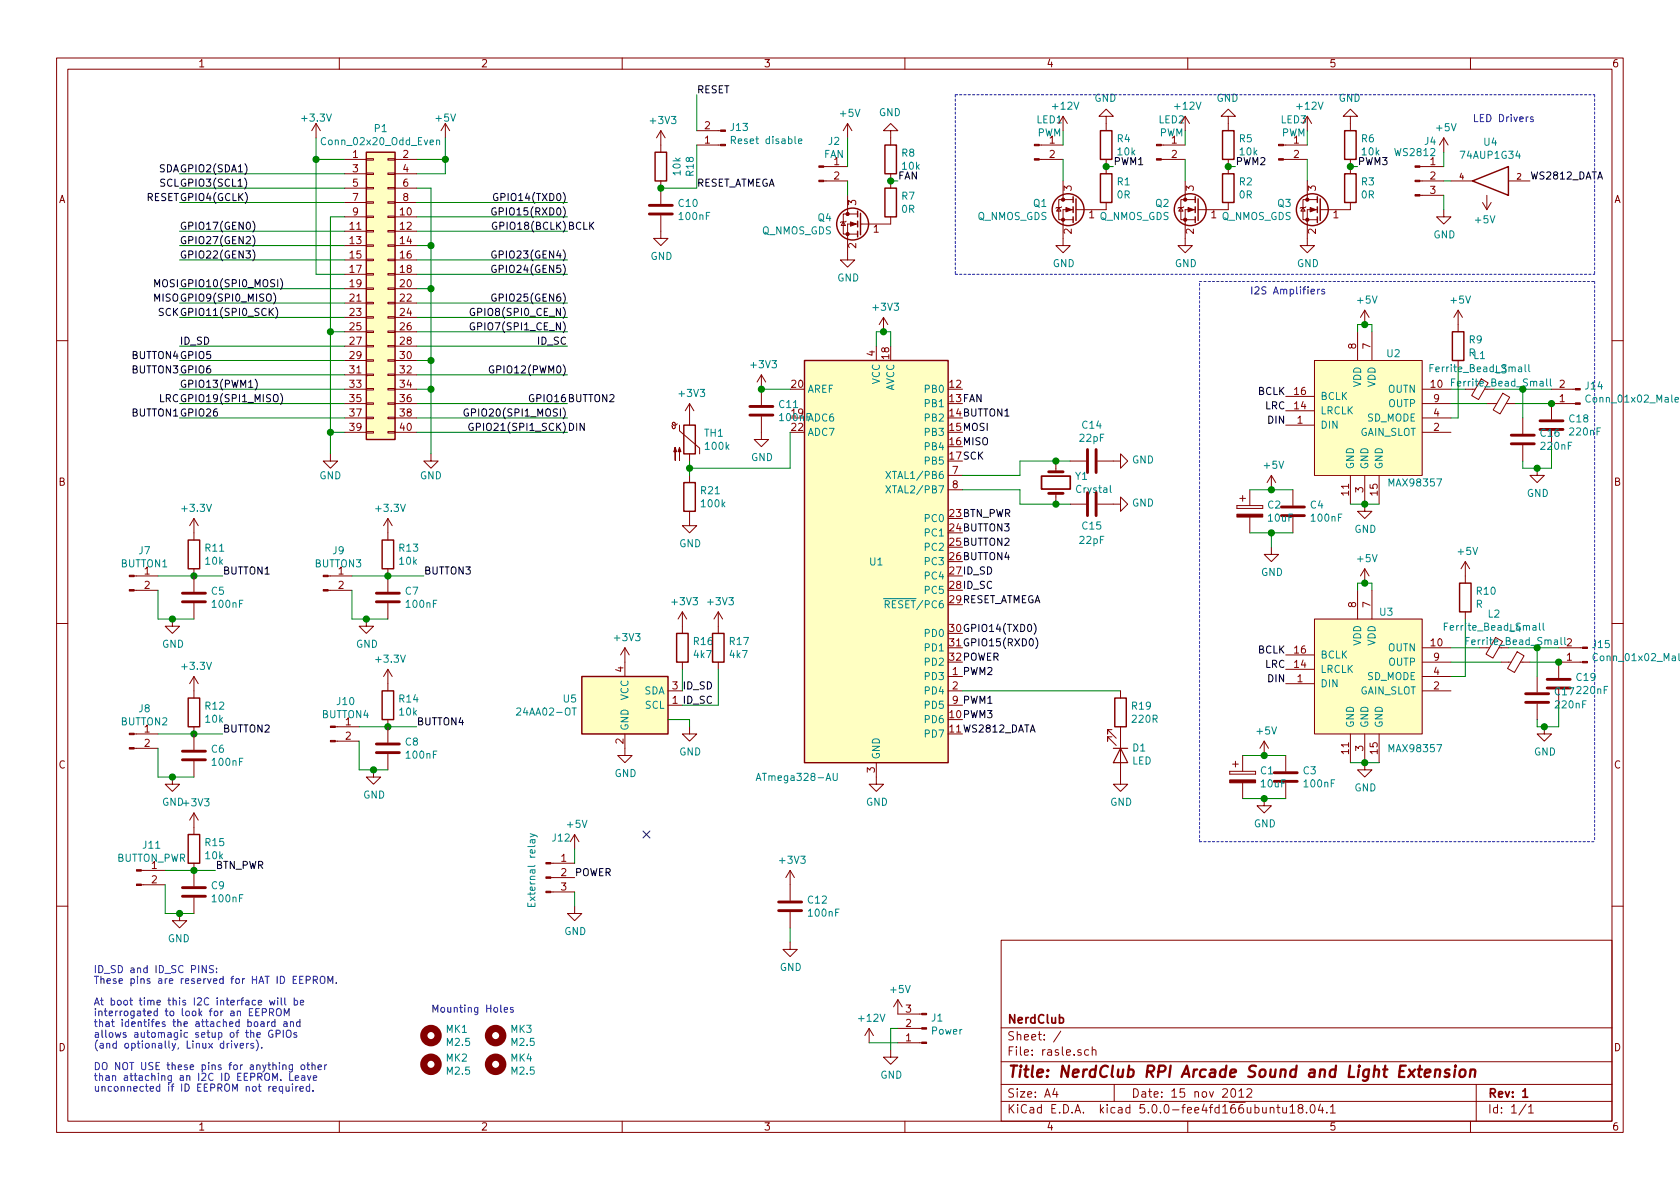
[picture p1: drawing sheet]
<svg xmlns="http://www.w3.org/2000/svg" width="297mm" height="210mm" viewBox="0 0 297 210" stroke-linecap="round" stroke-linejoin="round" font-family="sans-serif">
<g fill="none" stroke="#840000" stroke-width=".18">
<path d="M10 10.3h277v189.9h-277zM12 12.2h273v186.1h-273zM60 10.3v1.9M110 10.3v1.9M160 10.3v1.9M210 10.3v1.9M260 10.3v1.9M55.9 21.8l-.8 1.3M55.9 21.8v2.6M55.9 21.8l.7 1.3M61 28.2h3.8M61 38.3h3.8"/>
<path d="M61 30.7h3.8M61 33.3h3.8M61 35.8h3.8M64.8 38.2h1.2v.3h-1.2zM64.8 35.7h1.2v.2h-1.2zM64.8 33.1h1.2v.3h-1.2zM64.8 30.6h1.2v.3h-1.2zM64.8 28.1h1.2v.2h-1.2zM68.6 38.2h1.2v.3h-1.2zM68.6 35.7h1.2v.2h-1.2zM68.6 33.1h1.2v.3h-1.2zM68.6 30.6h1.2v.3h-1.2z"/>
<path d="M68.6 28.1h1.2v.2h-1.2zM69.8 28.2h3.9M69.8 38.3h3.9M69.8 30.7h3.9M69.8 33.3h3.9M69.8 35.8h3.9M78.7 21.8l-.7 1.3M78.7 21.8v2.6M78.7 21.8l.8 1.3M116.8 38.1v4.1h1.3l-1.3 1.2-1.2-1.2h1.2M116.8 23.1v3.8M116.8 32v4.1"/>
<path d="M116.8 23.1l-.7 1.3M116.8 23.1l.8 1.3M123.2 25.6h4.2M123.2 23.1h4.2M145.6 32h4.3M145.6 29.5h4.3M149.1 39.2l.4 .7h-.8zM149.6 39.1l-.1 .1h-.8l-.1 .2M149.9 37.8h-.8v3.6h2.5M149.9 37.8h1.7M149.9 21.8v2.6M149.9 34.5v3.3"/>
<path d="M149.9 21.8l-.8 1.3M149.9 21.8l.7 1.3M151.6 39.6h-1.7v6.4h1.2l-1.2 1.2-1.3-1.2h1.3M152.1 39.6h.2M157.5 23.1h1.2l-1.2-1.3-1.3 1.3h1.3v2.5M157.5 38.3v1.3h-5.1M157.5 30.7v2.6M183.7 28.2h4.3M183.7 25.6h4.3M187.2 36.7l.4 .6h-.8zM187.7 36.6l-.1 .1h-.8l-.1 .1M188 35.3h-.8v3.6h2.5"/>
<path d="M188 35.3h1.7M188 32v3.3M188.7 21.8l-.7-1.2v2.5M189.7 37.1h-1.7v6.3h1.2l-1.2 1.3-1.3-1.3h1.3M190.2 37.1h.2M195.6 20.6h1.2l-1.2-1.3-1.3 1.3h1.3v2.5M195.6 35.8v1.3h-5.1M195.6 28.2v2.5M205.3 28.2h4.2M205.3 25.6h4.2M208.8 36.7l.4 .6h-.8zM209.3 36.6l-.1 .1h-.8l-.1 .1"/>
<path d="M209.5 35.3h-.7v3.6h2.5M209.5 35.3h1.8M209.5 32v3.3M210.3 21.8l-.8-1.2v2.5M211.3 37.1h-1.8v6.3h1.3l-1.3 1.3-1.2-1.3h1.2M211.8 37.1h.2M217.2 20.6h1.2l-1.2-1.3-1.3 1.3h1.3v2.5M217.2 35.8v1.3h-5.1M217.2 28.2v2.5M226.9 28.2h4.2M226.9 25.6h4.2M230.4 36.7l.4 .6h-.8z"/>
<path d="M230.9 36.6l-.1 .1h-.8l-.1 .1M231.1 35.3h-.7v3.6h2.5M231.1 35.3h1.8M231.1 32v3.3M231.9 21.8l-.8-1.2v2.5M232.9 37.1h-1.8v6.3h1.3l-1.3 1.3-1.2-1.3h1.2M233.4 37.1h.2M238.8 20.6h1.2l-1.2-1.3-1.3 1.3h1.3v2.5M238.8 35.8v1.3h-5.1M238.8 28.2v2.5M251.1 32h4.2M251.1 29.5h4.2"/>
<path d="M251.1 34.5h4.2M255.3 37.1v1.2h1.2l-1.2 1.3-1.3-1.3h1.3M255.3 24.4l-.8 1.2M255.3 24.4v2.5M255.3 24.4l.7 1.2M256.5 32h3.8M262.1 35.8l.8 1.3M262.9 34.5v2.6M263.7 35.8l-.8 1.3M266.7 32h3.8M61 40.9h3.8M61 43.4h3.8"/>
<path d="M61 46h3.8M61 48.5h3.8M61 51h3.8M61 53.6h3.8M61 56.1h3.8M61 58.7h3.8M64.8 58.5h1.2v.3h-1.2zM64.8 56h1.2v.3h-1.2zM64.8 53.5h1.2v.2h-1.2zM64.8 50.9h1.2v.3h-1.2zM64.8 48.4h1.2v.2h-1.2zM64.8 45.8h1.2v.3h-1.2z"/>
<path d="M64.8 43.3h1.2v.3h-1.2zM64.8 40.8h1.2v.2h-1.2zM68.6 58.5h1.2v.3h-1.2zM68.6 56h1.2v.3h-1.2zM68.6 53.5h1.2v.2h-1.2zM68.6 50.9h1.2v.3h-1.2zM68.6 48.4h1.2v.2h-1.2zM68.6 45.8h1.2v.3h-1.2zM68.6 43.3h1.2v.3h-1.2zM68.6 40.8h1.2v.2h-1.2zM69.8 40.9h3.9M69.8 43.4h3.9"/>
<path d="M69.8 46h3.9M69.8 48.5h3.9M69.8 51h3.9M69.8 53.6h3.9M69.8 56.1h3.9M69.8 58.7h3.9M156.2 56.1l-.8 1.3M156.2 56.1v2.6M156.2 56.1l.8 1.3M240 58.7v5M241.3 54.9v2.5M241.3 54.9l-.8 1.2"/>
<path d="M241.3 54.9l.8 1.2M242.6 58.7v5M257.8 54.9v3.8M257.8 54.9l-.8 1.2M257.8 54.9l.8 1.2M10 60.2h2M61 61.2h3.8M61 63.7h3.8M61 66.3h3.8M61 68.8h3.8M61 71.4h3.8M61 73.9h3.8"/>
<path d="M61 76.4h3.8M64.8 76.3h1.2v.3h-1.2zM64.8 73.8h1.2v.2h-1.2zM64.8 71.2h1.2v.3h-1.2zM64.8 68.7h1.2v.3h-1.2zM64.8 66.2h1.2v.2h-1.2zM64.8 63.6h1.2v.3h-1.2zM64.8 61.1h1.2v.2h-1.2zM68.6 76.3h1.2v.3h-1.2zM68.6 73.8h1.2v.2h-1.2zM68.6 71.2h1.2v.3h-1.2zM68.6 68.7h1.2v.3h-1.2z"/>
<path d="M68.6 66.2h1.2v.2h-1.2zM68.6 63.6h1.2v.3h-1.2zM68.6 61.1h1.2v.2h-1.2zM69.8 61.2h3.9M69.8 63.7h3.9M69.8 66.3h3.9M69.8 68.8h3.9M69.8 71.4h3.9M69.8 73.9h3.9M69.8 76.4h3.9M119.7 74.9l-.2 .3h-.3l-.3-.1v-.3l.3-.1 .2 .1v.8l-.2 .2-.3-.1v-.3l-.2-.1M120.1 75.2v1l3.6 3v1.1"/>
<path d="M121.9 71.4v3.8M121.9 71.4l-.7 1.2M121.9 71.4l.8 1.2M134.6 73.7v4h1.3l-1.3 1.3-1.3-1.3h1.3M134.6 66.3v5.3M134.6 66.3l-.7 1.3M134.6 66.3l.8 1.3M154.9 61.2v2.5M227.3 75.2h5.1M227.3 72.6h5.1M227.3 70.1h5.1M232.4 63.7h19.1v20.4h-19.1z"/>
<path d="M251.5 68.8h5M251.5 71.4h5M251.5 73.9h5M251.5 76.4h5M257.8 63.7v1.3M261.9 67l1.2 .7-1.7 3-1.2-.8zM262.9 71.4h1.7M265.7 69.5l1.2 .8-1.7 2.9-1.2-.7zM266.3 71.4h1.7M269.2 73.9v2.8M269.2 78.7v2.8M274.3 68.8h4.2"/>
<path d="M274.3 76.2v2.8M278.5 71.4h-4.2v2.8M285 60.2h2M34.3 91.7v3.8M34.3 91.7l-.8 1.3M34.3 91.7l.8 1.3M58.4 80.3v1.2h1.3l-1.3 1.3-1.3-1.3h1.3M68.6 91.7v3.8M68.6 91.7l-.8 1.3M68.6 91.7l.7 1.3M76.2 80.3v1.2h1.3l-1.3 1.3-1.3-1.3h1.3M121.9 90.4v2.6h1.3l-1.3 1.2-1.3-1.2h1.3"/>
<path d="M121.9 80.3v1.2M121.9 84.1v1.2M167.6 84.1h2.6M167.6 86.6h2.6M186.7 81.5v1.9M186.7 87.2v1.9M189.2 81.5h2.8M189.2 89.1h2.8M194.1 81.5h4v-1.2l1.3 1.2-1.3 1.3v-1.3M194.1 89.1h4v-1.2l1.3 1.2-1.3 1.3v-1.3M218.7 89.4v.5zM218.7 89.9h4.6z"/>
<path d="M218.7 89.4h4.6zM219.2 88.1h1M219.7 87.6v1M221 86.6v2.8M221 91.4v2.8M223.3 89.4v.5zM224.8 96.8v1.2h1.3l-1.3 1.3-1.3-1.3h1.3M224.8 84.1l-.8 1.2M224.8 84.1v2.5M224.8 84.1l.8 1.2M228.6 86.6v2.8M228.6 91.4v2.8"/>
<path d="M238.8 84.1v5M241.3 84.1v6.3h1.3l-1.3 1.3-1.3-1.3h1.3M243.8 84.1v5M259.1 99.3v3.8M259.1 99.3l-.8 1.3M259.1 99.3l.7 1.3M271.8 82.8v1.3h1.2l-1.2 1.2-1.3-1.2h1.3M10 110.3h2M23.7 104.4h4.2M23.7 101.8h4.2M30.5 109.5v1.2h1.2l-1.2 1.3-1.3-1.3h1.3M34.3 100.6v4"/>
<path d="M34.3 106.7v2.8M34.3 119.6v3.8M34.3 119.6l-.8 1.3M34.3 119.6l.8 1.3M58 104.4h4.2M58 101.8h4.2M64.8 109.5v1.2h1.2l-1.2 1.3-1.3-1.3h1.3M68.6 100.6v4M68.6 106.7v2.8M68.6 118.4v3.8M68.6 118.4l-.8 1.2M68.6 118.4l.7 1.2"/>
<path d="M110.5 114.5l-.8 1.3M110.5 114.5v5.1M110.5 114.5l.8 1.3M120.6 108.2v3.8M120.6 117.1v1.3M120.6 108.2l-.7 1.3M120.6 108.2l.8 1.3M127 108.2v3.8M127 117.1v1.3M127 108.2l-.8 1.3M127 108.2l.8 1.3M167.6 119.6h2.6"/>
<path d="M227.3 118.4h5.1M227.3 115.8h5.1M232.4 109.5h19.1v20.3h-19.1zM240 104.4v5.1M241.3 100.6v2.5M241.3 100.6l-.8 1.2M241.3 100.6l.8 1.2M242.6 104.4v5.1M251.5 119.6h5M251.5 114.5h5M251.5 117.1h5M259.1 108.2v1.3"/>
<path d="M264.4 112.7l1.3 .7-1.7 3-1.3-.7zM265.4 117.1h1.8M268.2 115.3l1.3 .7-1.7 2.9-1.3-.7zM268.9 117.1h1.6M271.8 119.6v2.8M275.6 114.5h4.2M279.8 117.1h-4.2v2.8M285 110.3h2M23.7 132.3h4.2M23.7 129.8h4.2M30.5 137.4v1.3h1.2l-1.2 1.2-1.3-1.2h1.3M34.3 128.5v4.1"/>
<path d="M34.3 134.6v2.8M59.3 131.1h4.2M59.3 128.5h4.2M66 136.1v1.3h1.3l-1.3 1.3-1.2-1.3h1.2M68.6 127.2v4.1M68.6 133.3v2.8M110.5 129.8v3.8h1.3l-1.3 1.3-1.3-1.3h1.3M118.1 122.2h2.5M118.1 124.7h2.5M121.9 128.5v1.3h1.3l-1.3 1.3-1.3-1.3h1.3M154.9 134.9v3.8h1.3l-1.3 1.2-1.2-1.2h1.2M167.6 122.2h2.6"/>
<path d="M167.6 124.7h2.6M196.6 129h-.8v.8v-.8l1.6 1.6M196.6 130.3h-.8v.8v-.8l1.6 1.5M198.1 128.5v10.2h1.3l-1.3 1.2-1.3-1.2h1.3M198.1 122.2v1.2M217.4 136.4v.5zM217.4 136.9h4.6zM217.4 136.4h4.6zM217.9 135.1h1M218.4 134.6v1M219.7 133.6v2.8M219.7 138.4v2.8"/>
<path d="M222 136.4v.5zM223.5 131.1l-.7 1.2M223.5 131.1v2.5M223.5 131.1l.8 1.2M227.3 133.6v2.8M227.3 138.4v2.8M227.3 120.9h5.1M238.8 129.8v5.1M241.3 129.8v6.3h1.3l-1.3 1.3-1.3-1.3h1.3M243.8 129.8v5.1M251.5 122.2h5M271.8 124.5v2.7"/>
<path d="M273 128.5v1.3h1.3l-1.3 1.3-1.2-1.3h1.2M275.6 121.9v2.8M25 156.5h4.2M25 153.9h4.2M34.3 143.8v3.8M34.3 152.6v4.1M34.3 158.7v2.8M34.3 143.8l-.8 1.2M34.3 143.8l.8 1.2M97.4 157.7h4.2M97.4 155.2h4.2M97.4 152.6h4.2"/>
<path d="M101.6 147.6l-.8 1.2M101.6 147.6v2.5M101.6 147.6l.8 1.2M139.7 153.9v5.4M139.7 153.9l-.8 1.3M139.7 153.9l.8 1.3M223.5 141.2v1.3h1.3l-1.3 1.3-1.3-1.3h1.3M10 160.2h2M31.7 161.5v1.3h-1.2l1.2 1.3 1.3-1.3h-1.3M101.6 160.3v1.2h1.3l-1.3 1.3-1.3-1.3h1.3M139.7 166.6v1.3h1.3l-1.3 1.3-1.3-1.3h1.3M139.7 161.3v2.8"/>
<path d="M158.7 176.8v2.5h4.3M158.7 176.8l-.7 1.2M158.7 176.8l.8 1.2M177 166.3h108v32h-108zM285 160.2h2M60 198.3v1.9M110 198.3v1.9M153.7 181.9l-.8 1.2M153.7 181.9v2.5M153.7 181.9l.7 1.2M157.5 185.7v1.2h1.2l-1.2 1.3-1.3-1.3h1.3M158.7 181.9h4.3"/>
<path d="M158.7 184.4h4.3M160 198.3v1.9M177 194.8h108M177 191.8h108M177 187.8h108M177 181.8h108M186.5 192.5l-.4 1h1M186.8 193v1M187.6 182.3l-1.3 2M192.5 185.7l-.5-.1-.2 .3v.6l.2 .1 .5-.1M193.1 185.7h.1a.37 .37 0 0 1 .6 .1v.8M193.1 185.1v1.5"/>
<path d="M197 191.8v3M210 198.3v1.9M217.8 192.7l.3-.2a.94 .94 0 0 1 0 1.5l-.4-.3-.1-.6zM219 193l.5-.5v1.5M219 194h.9M220.5 192.7l.2-.2h.4l.2 .5-.9 1h.9M224.6 196l.1-.1a.37 .37 0 0 1 .5 .1v.8M225.7 195.8h.6M226 195.3v1.3l.3 .2M226.8 195.8v.8a.39 .39 0 0 0 .7 .1M227.5 195.8v1M228.1 195.8l.4-.5v1.5"/>
<path d="M228.1 196.8h.9M229.8 196l-.3-.3 .1-.2 .2-.2 .4 .1 .2 .2-.1 .2-.6 .2a.48 .48 0 0 0-.1 .7l.2 .1 .5-.1a.48 .48 0 0 0-.2-.7M231 196.7v.1M231.8 195.5l.4-.2a.94 .94 0 0 1 0 1.5 .79 .79 0 0 1-.4-1.3zM233.5 195.2l-.4 1.1h.9M233.8 195.8v1M234.6 196.7v.1M235.2 195.8l.5-.5v1.5M235.2 196.8h.9M260 198.3v1.9M261 191.8v6.5M269.8 195.2l-1.2 2"/>
<path d="M270.3 195.8l.4-.5v1.5M270.3 196.8h.8"/>
</g>
<path d="M184.1 84.2h5.1v2.3h-5.1zM269.2 193l.5-.5v1.5M269.2 194h.9" fill="none" stroke="#840000" stroke-width=".3"/>
<path d="M251.9 189.8l1-.2v-.4l-.6-.1-.3 .3-.1 .9 .2 .1 .6-.1M253.8 189.3a.52 .52 0 0 1 .9 .1l-.2 1M253.8 189.1l-.1 1.3M256.3 189.2a.49 .49 0 0 0-.8 .3l.1 .2 .4 .1 .3 .3-.3 .3-.6-.1M257.3 189.1l-.2 1.3M257.4 188.4l-.1 .2M258.2 189.3a.53 .53 0 0 1 .5-.2 .53 .53 0 0 1 .4 .4v.6a.54 .54 0 0 1-.6 .4 .54 .54 0 0 1-.5-.4zM260 189.3a.5 .5 0 0 1 .9 .1l-.2 1M260 189.1l-.1 1.3" fill="none" stroke="#840000" stroke-width=".41"/>
<g fill="none" stroke="#008400" stroke-width=".18">
<path d="M123.2 16.8v6.3M31.7 30.7h29.3M31.7 33.3h29.3M31.7 35.8h29.3M55.9 28.2h5.1M55.9 24.4v24.1h5.1M61 38.3h-2.6v42M73.7 28.2h5M73.7 33.3h2.5v47M73.7 38.3h26.6M73.7 35.8h26.6M78.7 24.4v6.3h-5"/>
<path d="M123.2 25.6v7.7h-6.4M149.9 24.4v5.1M149.9 32v2.5M157.5 32h1.2M188 23.1v2.5M188 28.2v3.8M195.6 29.5h1.2M209.5 23.1v2.5M209.5 28.2v3.8M217.2 29.5h1.2M231.1 23.1v2.5M231.1 28.2v3.8"/>
<path d="M238.8 29.5h1.2M255.3 26.9v2.6M255.3 34.5v2.6M255.3 32h1.2M31.7 51h29.3M31.7 43.4h29.3M31.7 40.9h29.3M31.7 46h29.3M31.7 53.6h29.3M31.7 56.1h29.3M58.4 58.7h2.6M73.7 51h2.5"/>
<path d="M73.7 43.4h2.5M73.7 58.7h26.6M73.7 48.5h26.6M73.7 40.9h26.6M73.7 46h26.6M73.7 53.6h26.6M73.7 56.1h26.6M240 58.7v-1.3h2.6v1.3M31.7 68.8h29.3M31.7 63.7h29.3M31.7 61.2h29.3M31.7 66.3h29.3"/>
<path d="M31.7 71.4h29.3M31.7 73.9h29.3M58.4 76.4h2.6M73.7 68.8h2.5M73.7 63.7h2.5M73.7 76.4h26.6M73.7 61.2h26.6M73.7 66.3h26.6M73.7 71.4h26.6M73.7 73.9h26.6M134.6 68.8h5.1M139.7 76.4v6.4h-17.8"/>
<path d="M154.9 61.2v-2.5h2.6v2.5M256.5 68.8h2.6M256.5 71.4h6.4M257.8 65v8.9h-1.3M264.2 68.8h10.1M268 71.4h6.3M269.2 68.8v5.1M274.3 79v3.8h-5.1v-1.3M121.9 81.5v2.6M170.2 86.6h10.1v2.5h8.9M189.2 81.5h-8.9v2.6h-10.1M221 86.6h7.6"/>
<path d="M221 94.2h7.6M224.8 94.2v2.6M238.8 89.1h5M27.9 101.8h11.5M27.9 104.4v5.1h6.4M62.2 101.8h12.7M62.2 104.4v5.1h6.4M120.6 118.4v3.8M127 118.4v6.3h-6.4M240 104.4v-1.3h2.6v1.3M256.5 117.1h8.9M256.5 114.5h5.1"/>
<path d="M259.1 109.5v10.1h-2.6M266.7 114.5h8.9M270.5 117.1h5.1M271.8 114.5v5.1M27.9 129.8h11.5M27.9 132.3v5.1h6.4M63.5 128.5h10.2M63.5 131.1v5h5.1M118.1 127.2h3.8v1.3M170.2 122.2h27.9M219.7 133.6h7.6M238.8 134.9h5"/>
<path d="M275.6 124.7v3.8h-3.8v-1.3M29.2 153.9h8.9M29.2 156.5v5h5.1M101.6 150.1v2.5M101.6 157.7v2.6M219.7 141.2h7.6M139.7 164.1v2.5M153.7 184.4h5M158.7 181.9h-1.2v3.8"/>
</g>
<g fill="#008400" stroke="#008400" stroke-width=".25">
<circle cx="78.7" cy="28.2" r=".51"/>
<circle cx="76.2" cy="68.8" r=".51"/>
<circle cx="76.2" cy="63.7" r=".51"/>
<circle cx="76.2" cy="51" r=".51"/>
<circle cx="58.4" cy="76.4" r=".51"/>
<circle cx="55.9" cy="28.2" r=".51"/>
<circle cx="58.4" cy="58.7" r=".51"/>
<circle cx="76.2" cy="43.4" r=".51"/>
<circle cx="224.8" cy="94.2" r=".51"/>
<circle cx="224.8" cy="86.6" r=".51"/>
<circle cx="223.5" cy="141.2" r=".51"/>
<circle cx="34.3" cy="101.8" r=".51"/>
<circle cx="68.6" cy="101.8" r=".51"/>
<circle cx="64.8" cy="109.5" r=".51"/>
<circle cx="68.6" cy="128.5" r=".51"/>
<circle cx="34.3" cy="129.8" r=".51"/>
<circle cx="30.5" cy="137.4" r=".51"/>
<circle cx="66" cy="136.1" r=".51"/>
<circle cx="30.5" cy="109.5" r=".51"/>
<circle cx="34.3" cy="153.9" r=".51"/>
<circle cx="31.8" cy="161.5" r=".51"/>
<circle cx="195.6" cy="29.5" r=".51"/>
<circle cx="238.8" cy="29.5" r=".51"/>
<circle cx="157.5" cy="32" r=".51"/>
<circle cx="156.2" cy="58.7" r=".51"/>
<circle cx="134.6" cy="68.8" r=".51"/>
<circle cx="186.7" cy="89.1" r=".51"/>
<circle cx="186.7" cy="81.5" r=".51"/>
<circle cx="241.3" cy="134.9" r=".51"/>
<circle cx="241.3" cy="89.1" r=".51"/>
<circle cx="241.3" cy="103.1" r=".51"/>
<circle cx="241.3" cy="57.4" r=".51"/>
<circle cx="223.5" cy="133.6" r=".51"/>
<circle cx="275.6" cy="117.1" r=".51"/>
<circle cx="271.8" cy="114.5" r=".51"/>
<circle cx="274.3" cy="71.4" r=".51"/>
<circle cx="269.2" cy="68.8" r=".51"/>
<circle cx="271.8" cy="82.8" r=".51"/>
<circle cx="273" cy="128.5" r=".51"/>
<circle cx="121.9" cy="82.8" r=".51"/>
<circle cx="116.8" cy="33.3" r=".51"/>
<circle cx="217.2" cy="29.5" r=".51"/>
</g>
<g fill="none" stroke="#000" stroke-width=".18">
<path d="M43.3 31.5a1.47 1.47 0 0 1 0 1.9M43.3 29a1.47 1.47 0 0 1 0 1.9M43.4 34a1.4 1.4 0 0 1 0 2M44.7 39.1a1.47 1.47 0 0 1 0 1.9M87.7 36.8a.59 .59 0 0 0-.8 .6 .59 .59 0 0 0 .8 .6v-.5h-.2M87.8 39.4a.59 .59 0 0 0-.8 .5 .59 .59 0 0 0 .8 .6v-.5h-.2M88 34.3a.59 .59 0 0 0-.8 .6 .59 .59 0 0 0 .8 .5v-.5h-.2M44.7 41.7a1.47 1.47 0 0 1 0 1.9M44.7 44.2a1.47 1.47 0 0 1 0 1.9M47.8 55.1l.5 .7M48.3 54.5l-.7 .8M48.4 51.8a1.47 1.47 0 0 1 0 1.9"/>
<path d="M48.7 54.4a1.47 1.47 0 0 1 0 1.9M49.6 49.3a1.47 1.47 0 0 1 0 1.9M83.8 57.1a.59 .59 0 0 0-.7 .6 .59 .59 0 0 0 .7 .6l.1-.5h-.2M83.8 54.6a.59 .59 0 0 0-.7 .6 .59 .59 0 0 0 .7 .5l.1-.4h-.2M87.7 52.1a.59 .59 0 0 0-.8 .5 .59 .59 0 0 0 .8 .6v-.5h-.2M87.7 47a.59 .59 0 0 0-.8 .6 .59 .59 0 0 0 .8 .5v-.5h-.2M87.7 44.4a.59 .59 0 0 0-.8 .6 .59 .59 0 0 0 .8 .6v-.5h-.2M45.1 67.1a1.4 1.4 0 0 1 0 1.9M48.4 69.9l.2-.1a.45 .45 0 0 1 .6 .4v.4l-.2 .4h-.5a1.07 1.07 0 0 1-.1-1.1zM49.6 69.6a1.47 1.47 0 0 1 0 1.9M82.8 72.4a.59 .59 0 0 0-.8 .6 .59 .59 0 0 0 .8 .5v-.5h-.2M83.6 74.9a.59 .59 0 0 0-.7 .6 .59 .59 0 0 0 .7 .6l.1-.5h-.3"/>
<path d="M87.2 64.8a.59 .59 0 0 0-.7 .5 .59 .59 0 0 0 .7 .6l.1-.5h-.3M182.8 110.2a1.47 1.47 0 0 1 0 2M183.1 112.8a1.47 1.47 0 0 1 0 1.9"/>
</g>
<g fill="none" stroke="#0000c2" stroke-width=".18">
<path d="M271.1 20.7h-.3l-.2 .1v.2l.5 .2v.3h-.5M233 51.1v.9M233.3 51.1l-.2 .1-.1 .2M234.2 51.2l-.3-.1-.2 .2 .1 .2 .4 .1v.3h-.5M36.5 170.7v1.3l-.8-1.3v1.3M37.7 170.8l-.4-.1-.2 .2-.1 .2 .1 .2 .5 .2 .1 .3-.2 .2h-.5M38.3 171.9v.1M38.3 171.2v.1M45.2 179h.5M45.7 177.3l.6-.1-.1-.3h-.4l-.1 .2v.6h.5M45.8 178.4h-.6v1.2h.6M46.4 179h.6l.1-.2-.1-.3-.1-.1h-.5v1.2"/>
<path d="M47.7 176.9l.2 .8 .2-.6 .3 .6 .2-.8M47.7 179h.6l.1-.2-.1-.3-.2-.1h-.4v1.2M48 179l.4 .6M48.9 178.5a.45 .45 0 0 1 .8 0 .88 .88 0 0 1-.3 1.1h-.4a1.07 1.07 0 0 1-.1-1.1zM49.1 176.4v.2M49.1 176.9v.8M49.7 176.4v1.1l.2 .2M50.3 179.6v-1.2l.4 .9 .4-.9v1.2M50.4 176.4v1.1l.2 .2M52 176.9h.4l.2 .2-.1 .6h-.5M52 176.4v1.3M53.1 177.3l.6-.1-.1-.3h-.3l-.2 .2 .1 .6h.4"/>
<path d="M53.6 172.6h-.6v1.3h.6M54.1 173.3l.6-.1 .2-.1-.1-.3-.2-.2h-.5v1.3M55.4 173.3l.6-.1 .1-.1v-.3l-.2-.2h-.5v1.3M55.7 173.3l.4 .6M56.7 172.8a.45 .45 0 0 1 .7 0 .88 .88 0 0 1-.3 1.1h-.3a1.07 1.07 0 0 1-.1-1.1zM58 173.9v-1.3l.4 1 .5-1v1.3M59.5 173.8v.1M89.2 178.6l.5-.1v-.3l-.4-.1-.1 .2v.6h.5M90.7 178.2l-.3-.1-.2 .2 .1 .2 .4 .1v.3h-.5M40.9 184.5v.8M41.4 184.5l.3 .8 .3-.8M42.5 184.9l.6-.1-.1-.2-.4-.1-.1 .2v.6h.5"/>
<path d="M43.6 184.5v.8M44 184.5l-.4 .2M44.8 184.6l-.3-.1-.2 .2 .1 .2 .4 .1v.3h-.5M45.3 183.9a1.4 1.4 0 0 1 0 1.9M46.2 180.7h.4l.1 .8M46.3 185.2v.1M46.7 181h-.4l-.2 .2 .1 .3h.5M47.3 180.7v.8M47.7 180.7l-.4 .2M48.2 182.2a.59 .59 0 0 0-.7 .6 .59 .59 0 0 0 .7 .6l.1-.5h-.3M48.6 180.7h-.3l-.3 .2 .1 .6h.5M48.6 180.3v1.2"/>
<path d="M48.8 182.8l.7-.1v-.4l-.2-.1h-.5v1.2M50 192.2l-.4-.1-.2 .2 .1 .6h.5M50 192.1v1.3M50.1 182.2v1.2M50.2 180.7h.5v.8M50.6 192.1v.8l.3 .1 .2-.2M50.7 182.3a.45 .45 0 0 1 .7 0 .88 .88 0 0 1-.2 1.1h-.4a1.07 1.07 0 0 1-.1-1.1zM50.7 181h-.4l-.2 .2 .1 .3h.5M51.1 192.1v.9M51.2 189.8v1.3h.6M51.4 180.8l.1-.1h.3l.1 .8M51.4 180.7v.8"/>
<path d="M51.7 188.3v1l-.2 .3-.3-.1M51.7 188.4l-.3-.1-.3 .2 .1 .6h.5M51.7 191.7v.1M51.7 192.1v.9M52.2 190.6l.6-.1-.1-.2-.3-.1-.2 .2v.6h.5M52.3 192.1v.9M52.4 182.6h-.3l-.2 .2 .1 .2 .4 .1v.3h-.5M52.7 192.1l-.3 .1-.1 .1M53 180.7h-.3l-.3 .2 .2 .6h.4M53 192.5l.6-.1v-.2l-.4-.1-.2 .2 .1 .6h.5M53 180.3v1.2M53.3 188.4l.3-.1 .3 .2-.1 .6h-.3l-.3-.2z"/>
<path d="M53.3 190.3h.5l.1 .8M53.9 190.5l-.4 .1-.2 .1v.3h.6M54.3 188.3h.4M54.4 190.2l.3 .9 .3-.9M54.4 187.9v1.1l.3 .1M54.7 192.2l-.3-.1-.3 .2 .2 .6h.4M54.7 191.7v1.3M55.2 188.4l.1-.1 .4 .1v.7M55.2 187.9v1.2M55.3 192.8v.2M55.4 190.6l.6-.1-.1-.2-.3-.1-.2 .2v.6h.5M56.2 188.7l.6-.1v-.2l-.4-.1-.2 .2 .1 .6h.5"/>
<path d="M57.4 188.3v.8M57.8 188.3l-.3 .1-.1 .1"/>
</g>
<g fill="none" stroke="#840000" stroke-width="1.3">
<circle cx="76.2" cy="188.2" r="1.27"/>
<circle cx="76.2" cy="183.1" r="1.27"/>
<circle cx="87.6" cy="188.2" r="1.27"/>
<circle cx="87.6" cy="183.1" r="1.27"/>
</g>
<g fill="#ffffc2" stroke="#ffffc2" stroke-width=".18">
<path d="M64.8 26.9h5v50.8h-5z"/>
<path d="M142.2 63.7h25.4v71.2h-25.4z"/>
<path d="M232.4 63.7h19.1v20.4h-19.1z"/>
<path d="M232.4 109.5h19.1v20.3h-19.1z"/>
<path d="M102.9 119.6h15.2v10.2h-15.2z"/>
</g>
<g fill="none" stroke="#840000" stroke-width=".25">
<path d="M64.8 26.9h5v50.8h-5zM115.8 26.9h2.1v5.1h-2.1zM151.6 37.3v1M151.6 39.1v1M152.1 37.7v3.8M156.5 33.3h2v5h-2zM156.5 25.6h2v5.1h-2zM189.7 34.8v1M189.7 36.6v1M189.7 38.3v1.1M190.2 35.2v3.8M194.6 30.7h2v5.1h-2z"/>
<path d="M194.6 23.1h2v5.1h-2zM211.3 34.8v1M211.3 36.6v1M211.3 38.3v1.1M211.8 35.2v3.8M216.2 30.7h2v5.1h-2zM216.2 23.1h2v5.1h-2zM232.9 34.8v1M232.9 36.6v1M232.9 38.3v1.1M233.4 35.2v3.8M237.7 30.7h2.1v5.1h-2.1z"/>
<path d="M237.7 23.1h2.1v5.1h-2.1zM260.3 32l6.4-2.5v5zM151.6 40.9v1M256.8 58.7h2v5h-2zM120.9 75.2h2v5.1h-2zM142.2 63.7h25.4v71.2h-25.4zM33.3 95.5h2v5.1h-2zM67.6 95.5h2v5.1h-2zM120.9 85.3h2v5.1h-2zM102.9 119.6h15.2v10.2h-15.2zM119.6 112h2.1v5.1h-2.1zM126 112h2v5.1h-2z"/>
<path d="M258.1 103.1h2v5.1h-2zM33.3 123.4h2v5.1h-2zM67.6 122.2h2v5h-2zM197.1 123.4h2v5.1h-2zM33.3 147.6h2v5h-2z"/>
<circle cx="150.7" cy="39.6" r="2.82"/>
<circle cx="188.8" cy="37.1" r="2.82"/>
<circle cx="210.4" cy="37.1" r="2.82"/>
<circle cx="232" cy="37.1" r="2.82"/>
</g>
<g fill="none" stroke="#008484" stroke-width=".18">
<path d="M77.2 24.9l.2-.1h.3v.8M77.2 24.8v.8M129.3 24.8l.7-.1v-.4l-.2-.2h-.5v1.3M141.2 25l.6-.1-.1-.3h-.3l-.2 .1v.6h.5M252.8 65.1h.5M253.4 64.5h-.6v1.2M256.6 67.6h.5M257.3 67h-.7v1.3M269.6 64.5v1.1l.2 .1M270.3 64.5v1.1l.2 .1M273.5 67v1.1l.1 .2M274.1 67v1.1l.2 .2"/>
<path d="M296.2 70.7l.6-.1-.1-.3h-.4l-.1 .2v.6h.5M156.6 83.4l.9 1.2M156.6 85.9l.9 1.3M157.5 83.4l-.9 1.2M157.5 85.9l-.9 1.3M196.3 85.8v1.1l.2 .2M156.2 105.9h1.3M156.5 106.9l.6-.1 .2-.2-.1-.3-.2-.1h-.5v1.3M156.8 106.9l.5 .6M255.4 110.8h.4M256 110.2h-.6v1.2M259.2 113.3h.4"/>
<path d="M259.8 112.7h-.6v1.3M272.2 110.2v1.1l.2 .1M272.8 110.2v1.1l.2 .1M276 112.7v1.1l.2 .2M101.1 125.2h.8M133.7 138l.4-1.3 .4 1.3M133.8 137.7h.6M147.3 136.7v1.1l.2 .2h.3l.2-.2v-1.1M93.3 159.7v.6h1.3v-.6M93.8 147.4l1.1 .4 .1 .2M93.9 159.9v.4M94.6 147.7l-.8 .3"/>
</g>
<g fill="#840000" stroke="#840000" stroke-width=".18">
<path d="M163 179.2h.8v.2h-.8z"/>
<path d="M163 181.7h.8v.3h-.8z"/>
<path d="M163 184.3h.8v.2h-.8z"/>
<path d="M217.4 137.9h4.6v.5h-4.6z"/>
<path d="M218.7 90.9h4.6v.5h-4.6z"/>
<path d="M144.8 31.9h.8v.2h-.8z"/>
<path d="M144.8 29.3h.8v.3h-.8z"/>
<path d="M182.9 28.1h.8v.2h-.8z"/>
<path d="M182.9 25.5h.8v.3h-.8z"/>
<path d="M204.5 28.1h.8v.2h-.8z"/>
<path d="M204.5 25.5h.8v.3h-.8z"/>
<path d="M226.1 28.1h.8v.2h-.8z"/>
<path d="M226.1 25.5h.8v.3h-.8z"/>
<path d="M22.9 104.3h.8v.2h-.8z"/>
<path d="M22.9 101.7h.8v.3h-.8z"/>
<path d="M57.1 104.3h.9v.2h-.9z"/>
<path d="M57.1 101.7h.9v.3h-.9z"/>
<path d="M24.1 156.3h.9v.3h-.9z"/>
<path d="M24.1 153.8h.9v.2h-.9z"/>
<path d="M22.9 132.2h.8v.3h-.8z"/>
<path d="M22.9 129.7h.8v.2h-.8z"/>
<path d="M58.4 130.9h.9v.3h-.9z"/>
<path d="M58.4 128.4h.9v.2h-.9z"/>
<path d="M250.2 34.4h.9v.3h-.9z"/>
<path d="M250.2 31.9h.9v.2h-.9z"/>
<path d="M250.2 29.3h.9v.3h-.9z"/>
<path d="M96.5 157.6h.9v.3h-.9z"/>
<path d="M96.5 155.1h.9v.2h-.9z"/>
<path d="M96.5 152.5h.9v.3h-.9z"/>
<path d="M188.5 36.7l1 .4-1 .4z"/>
<path d="M210.1 36.7l1 .4-1 .4z"/>
<path d="M231.6 36.7l1.1 .4-1.1 .4z"/>
<path d="M150.4 39.2l1 .4-1 .4z"/>
<path d="M119.4 79.1l.2 .8h-.5l.3-.8v2.3z"/>
<path d="M120.1 79.1l.3 .8h-.5l.2-.8v2.3z"/>
<path d="M278.5 68.7h.9v.3h-.9z"/>
<path d="M278.5 71.2h.9v.3h-.9z"/>
<path d="M279.8 114.4h.9v.3h-.9z"/>
<path d="M279.8 117h.9v.2h-.9z"/>
<path d="M127.4 23h.9v.2h-.9z"/>
<path d="M127.4 25.5h.9v.3h-.9z"/>
<circle cx="188" cy="38.9" r=".28"/>
<circle cx="188" cy="35.3" r=".28"/>
<circle cx="209.5" cy="38.9" r=".28"/>
<circle cx="209.5" cy="35.3" r=".28"/>
<circle cx="231.1" cy="38.9" r=".28"/>
<circle cx="231.1" cy="35.3" r=".28"/>
<circle cx="149.9" cy="41.4" r=".28"/>
<circle cx="149.9" cy="37.8" r=".28"/>
</g>
<g fill="none" stroke="#840000" stroke-width=".51">
<path d="M114.8 37.8h4.1M114.8 36.3h4.1M132.6 73.4h4.1M132.6 71.9h4.1M192.3 79.5v4.1M193.8 79.5v4.1M267.2 78.5h4.1M267.2 77h4.1M272.3 75.9h4.1M272.3 74.4h4.1M185.4 83.4h2.6M185.4 87.2h2.6"/>
<path d="M192.3 87.1v4.1M193.8 87.1v4.1M226.6 91.2h4M226.6 89.7h4M32.3 106.4h4M32.3 104.9h4M66.5 106.4h4.1M66.5 104.9h4.1M32.3 134.4h4M32.3 132.8h4M66.5 133.1h4.1M66.5 131.6h4.1"/>
<path d="M225.3 138.2h4.1M225.3 136.6h4.1M269.7 124.2h4.1M269.7 122.7h4.1M273.6 121.7h4M273.6 120.1h4M32.3 158.5h4M32.3 157h4M137.7 159.5h4M137.7 161h4"/>
</g>
<path d="M168.9 16.8h113M168.9 16.8v31.7M281.9 16.8v31.7M168.9 48.5h113M212.1 49.8h69.8M281.9 49.8v99M212.1 148.8h69.8M212.1 148.8v-99" fill="none" stroke="#0000c2" stroke-width=".18" stroke-dasharray=".4 .4"/>
<path d="M113.7 147l1.2 1.2M114.9 147l-1.2 1.2" fill="none" stroke="#000084" stroke-width=".18"/>
<path d="M196.8 132.3h2.6M198.1 132.3l1.3 2.6h-2.6z" fill="none" stroke="#840000" stroke-width=".2"/>
<text font-size="2.8" fill="#840000" x="178" y="190.5">Title: NerdClub RPI Arcade Sound and Light Extension</text>
<g font-size="2.1" fill="#840000">
<text x="178" y="184">Sheet: /</text>
<text x="178" y="181">NerdClub</text>
<text x="178" y="186.7">File: rasle.sch</text>
<text x="178" y="196.9">KiCad E.D.A. kicad 5.0.0-fee4fd166ubuntu18.04.1</text>
<text x="178" y="194.1">Size: A4</text>
<text x="200" y="194.1">Date: 15 nov 2012</text>
<text x="263" y="194.1">Rev: 1</text>
<text x="263" y="196.9">Id: 1/1</text>
</g>
<g font-size="1.8" fill="#840000">
<text x="35" y="11.9">1</text>
<text x="85" y="11.9">2</text>
<text x="135" y="11.9">3</text>
<text x="185" y="11.9">4</text>
<text x="235" y="11.9">5</text>
<text x="285" y="11.9">6</text>
<text x="124.6" y="22.9">2</text>
<text x="183.3" y="21.8">LED1</text>
<text x="204.9" y="21.8">LED2</text>
<text x="226.5" y="21.8">LED3</text>
<text x="62.4" y="27.9">1</text>
<text x="71.3" y="27.9">2</text>
<text x="124.6" y="25.4">1</text>
<text x="185.6" y="25.4">1</text>
<text x="185.6" y="27.9">2</text>
<text x="207.2" y="25.4">1</text>
<text x="207.2" y="27.9">2</text>
<text x="228.8" y="25.4">1</text>
<text x="228.8" y="27.9">2</text>
<text x="252.9" y="29.2">1</text>
<text x="10.4" y="35.9">A</text>
<text x="62.4" y="30.5">3</text>
<text x="62.4" y="33">5</text>
<text x="62.4" y="35.6">7</text>
<text x="71.3" y="30.5">4</text>
<text x="71.3" y="33">6</text>
<text x="71.3" y="35.6">8</text>
<text x="147.5" y="31.7">2</text>
<text x="189.5" y="33.8" transform="rotate(-90 189.5 33.8)">3</text>
<text x="211.1" y="33.8" transform="rotate(-90 211.1 33.8)">3</text>
<text x="232.7" y="33.8" transform="rotate(-90 232.7 33.8)">3</text>
<text x="252.9" y="31.7">2</text>
<text x="252.9" y="34.3">3</text>
<text x="285.4" y="35.9">A</text>
<text x="61.9" y="40.6">11</text>
<text x="62.4" y="38.1">9</text>
<text x="70.8" y="38.1">10</text>
<text x="70.8" y="40.6">12</text>
<text x="151.4" y="36.3" transform="rotate(-90 151.4 36.3)">3</text>
<text x="154.5" y="41.1">1</text>
<text x="189.5" y="41.4" transform="rotate(-90 189.5 41.4)">2</text>
<text x="211.1" y="41.4" transform="rotate(-90 211.1 41.4)">2</text>
<text x="232.7" y="41.4" transform="rotate(-90 232.7 41.4)">2</text>
<text x="235.7" y="38.6">1</text>
<text x="61.9" y="43.2">13</text>
<text x="61.9" y="45.7">15</text>
<text x="70.8" y="43.2">14</text>
<text x="70.8" y="45.7">16</text>
<text x="151.4" y="43.9" transform="rotate(-90 151.4 43.9)">2</text>
<text x="61.9" y="48.3">17</text>
<text x="61.9" y="50.8">19</text>
<text x="61.9" y="53.3">21</text>
<text x="70.8" y="48.3">18</text>
<text x="70.8" y="50.8">20</text>
<text x="70.8" y="53.3">22</text>
<text x="61.9" y="55.9">23</text>
<text x="61.9" y="58.4">25</text>
<text x="70.8" y="55.9">24</text>
<text x="70.8" y="58.4">26</text>
<text x="61.9" y="61">27</text>
<text x="61.9" y="63.5">29</text>
<text x="70.8" y="61">28</text>
<text x="70.8" y="63.5">30</text>
<text x="154.7" y="63" transform="rotate(-90 154.7 63)">4</text>
<text x="157.2" y="63.4" transform="rotate(-90 157.2 63.4)">18</text>
<text x="239.8" y="61.7" transform="rotate(-90 239.8 61.7)">8</text>
<text x="242.3" y="61.7" transform="rotate(-90 242.3 61.7)">7</text>
<text x="61.9" y="66">31</text>
<text x="61.9" y="68.6">33</text>
<text x="61.9" y="71.1">35</text>
<text x="70.8" y="66">32</text>
<text x="70.8" y="68.6">34</text>
<text x="70.8" y="71.1">36</text>
<text x="140" y="68.6">20</text>
<text x="167.9" y="68.6">12</text>
<text x="228.9" y="69.8">16</text>
<text x="253" y="68.6">10</text>
<text x="253.5" y="71.1">9</text>
<text x="275.7" y="71.1">1</text>
<text x="275.7" y="68.6">2</text>
<text x="61.9" y="73.7">37</text>
<text x="61.9" y="76.2">39</text>
<text x="70.8" y="73.7">38</text>
<text x="70.8" y="76.2">40</text>
<text x="140" y="76.2">22</text>
<text x="228.9" y="72.4">14</text>
<text x="229.4" y="74.9">1</text>
<text x="253.5" y="76.2">2</text>
<text x="253.5" y="73.7">4</text>
<text x="168.4" y="83.8">7</text>
<text x="10.4" y="85.9">B</text>
<text x="168.4" y="86.4">8</text>
<text x="238.5" y="87.6" transform="rotate(-90 238.5 87.6)">11</text>
<text x="241" y="87.1" transform="rotate(-90 241 87.1)">3</text>
<text x="243.6" y="87.6" transform="rotate(-90 243.6 87.6)">15</text>
<text x="285.4" y="85.9">B</text>
<text x="25.6" y="101.6">1</text>
<text x="59.8" y="101.6">1</text>
<text x="25.6" y="104.1">2</text>
<text x="59.8" y="104.1">2</text>
<text x="239.8" y="107.4" transform="rotate(-90 239.8 107.4)">8</text>
<text x="242.3" y="107.4" transform="rotate(-90 242.3 107.4)">7</text>
<text x="110.2" y="118.8" transform="rotate(-90 110.2 118.8)">4</text>
<text x="228.9" y="118.1">14</text>
<text x="228.9" y="115.6">16</text>
<text x="253" y="114.3">10</text>
<text x="253.5" y="119.4">4</text>
<text x="253.5" y="116.8">9</text>
<text x="277" y="116.8">1</text>
<text x="118.9" y="124.5">1 ID_SC</text>
<text x="118.9" y="121.9">3</text>
<text x="168.4" y="121.9">2</text>
<text x="229.4" y="120.6">1</text>
<text x="253.5" y="121.9">2</text>
<text x="25.6" y="129.5">1</text>
<text x="61.1" y="128.3">1</text>
<text x="61.1" y="130.8">2</text>
<text x="110.2" y="131.5" transform="rotate(-90 110.2 131.5)">2</text>
<text x="10.4" y="135.9">C</text>
<text x="25.6" y="132.1">2</text>
<text x="154.7" y="136.6" transform="rotate(-90 154.7 136.6)">3</text>
<text x="238.5" y="133.3" transform="rotate(-90 238.5 133.3)">11</text>
<text x="241" y="132.8" transform="rotate(-90 241 132.8)">3</text>
<text x="243.6" y="133.3" transform="rotate(-90 243.6 133.3)">15</text>
<text x="285.4" y="135.9">C</text>
<text x="26.8" y="153.7">1</text>
<text x="99.2" y="152.4">1</text>
<text x="99.2" y="154.9">2</text>
<text x="26.8" y="156.2">2</text>
<text x="99.2" y="157.5">3</text>
<text x="160.2" y="179.1">3</text>
<text x="10.4" y="185.9">D</text>
<text x="160.2" y="184.1">1</text>
<text x="160.2" y="181.6">2</text>
<text x="285.4" y="185.9">D</text>
<text x="35" y="199.9">1</text>
<text x="85" y="199.9">2</text>
<text x="135" y="199.9">3</text>
<text x="185" y="199.9">4</text>
<text x="235" y="199.9">5</text>
<text x="285" y="199.9">6</text>
</g>
<g font-size="1.8">
<text x="123.2" y="16.5">RESET</text>
<text x="196.8" y="29.2">PWM1</text>
<text x="218.4" y="29.2">PWM2</text>
<text x="240" y="29.2">PWM3</text>
<text x="25.9" y="35.6">RESETGPIO4(GCLK)</text>
<text x="28" y="30.5">SDAGPIO2(SDA1)</text>
<text x="28.2" y="33">SCLGPIO3(SCL1)</text>
<text x="88.2" y="35.6">GPIO14(TXD0)</text>
<text x="123.2" y="33">RESET_ATMEGA</text>
<text x="158.7" y="31.7">FAN</text>
<text x="270.5" y="31.7">WS2812_DATA</text>
<text x="31.7" y="40.6">GPIO17(GEN0)</text>
<text x="87.9" y="40.6">GPIO18(BCLK)BCLK</text>
<text x="88" y="38.1">GPIO15(RXD0)</text>
<text x="31.7" y="43.2">GPIO27(GEN2)</text>
<text x="31.7" y="45.7">GPIO22(GEN3)</text>
<text x="87.9" y="45.7">GPIO23(GEN4)</text>
<text x="27.2" y="50.8">MOSIGPIO10(SPI0_MOSI)</text>
<text x="27.2" y="53.3">MISOGPIO9(SPI0_MISO)</text>
<text x="87.9" y="53.3">GPIO25(GEN6)</text>
<text x="87.9" y="48.3">GPIO24(GEN5)</text>
<text x="28" y="55.9">SCKGPIO11(SPI0_SCK)</text>
<text x="84.2" y="58.4">GPIO7(SPI1_CE_N)</text>
<text x="84.2" y="55.9">GPIO8(SPI0_CE_N)</text>
<text x="23.4" y="63.5">BUTTON4GPIO5</text>
<text x="31.7" y="61">ID_SD</text>
<text x="95.1" y="61">ID_SC</text>
<text x="23.4" y="66">BUTTON3GPIO6</text>
<text x="28.1" y="71.1">LRCGPIO19(SPI1_MISO)</text>
<text x="31.7" y="68.6">GPIO13(PWM1)</text>
<text x="87.5" y="66">GPIO12(PWM0)</text>
<text x="93.9" y="71.1">GPIO16BUTTON2</text>
<text x="167.9" y="71.1">13FAN</text>
<text x="222.4" y="69.8">BCLK</text>
<text x="23.4" y="73.7">BUTTON1GPIO26</text>
<text x="83.4" y="73.7">GPIO20(SPI1_MOSI)</text>
<text x="84.2" y="76.2">GPIO21(SPI1_SCK)DIN</text>
<text x="167.9" y="73.7">14BUTTON1</text>
<text x="167.9" y="76.2">15MOSI</text>
<text x="223.7" y="72.4">LRC</text>
<text x="224.3" y="74.9">DIN</text>
<text x="167.9" y="78.7">16MISO</text>
<text x="167.9" y="81.3">17SCK</text>
<text x="167.9" y="91.4">23BTN_PWR</text>
<text x="167.9" y="94">24BUTTON3</text>
<text x="39.4" y="101.6">BUTTON1</text>
<text x="74.9" y="101.6">BUTTON3</text>
<text x="167.9" y="96.5">25BUTTON2</text>
<text x="167.9" y="99.1">26BUTTON4</text>
<text x="167.9" y="101.6">27ID_SD</text>
<text x="167.9" y="104.1">28ID_SC</text>
<text x="167.9" y="106.7">29RESET_ATMEGA</text>
<text x="167.9" y="111.8">30GPIO14(TXD0)</text>
<text x="167.9" y="114.3">31GPIO15(RXD0)</text>
<text x="167.9" y="116.8">32POWER</text>
<text x="168.4" y="119.4">1 PWM2</text>
<text x="222.4" y="115.6">BCLK</text>
<text x="223.7" y="118.1">LRC</text>
<text x="120.6" y="121.9">ID_SD</text>
<text x="168.4" y="124.5">9 PWM1</text>
<text x="224.3" y="120.6">DIN</text>
<text x="39.4" y="129.5">BUTTON2</text>
<text x="73.7" y="128.3">BUTTON4</text>
<text x="167.9" y="127">10PWM3</text>
<text x="167.9" y="129.5">11WS2812_DATA</text>
<text x="38.1" y="153.7">BTN_PWR</text>
<text x="101.6" y="154.9">POWER</text>
</g>
<g font-size="1.8" fill="#008484">
<text x="53.5" y="21.5">+3.3V</text>
<text x="66.2" y="23.4">P1</text>
<text x="77.1" y="21.5">+5V</text>
<text x="115.1" y="21.9">+3V3</text>
<text x="129.2" y="23.2">J13</text>
<text x="148.6" y="20.7">+5V</text>
<text x="155.4" y="20.5">GND</text>
<text x="186.3" y="19.4">+12V</text>
<text x="193.5" y="18">GND</text>
<text x="207.8" y="19.4">+12V</text>
<text x="215.1" y="18">GND</text>
<text x="229.4" y="19.4">+12V</text>
<text x="236.7" y="18">GND</text>
<text x="254.1" y="23.2">+5V</text>
<text x="57.3" y="25.7">Conn_02x20_Odd_Even</text>
<text x="129.8" y="25.5">Reset disable</text>
<text x="145.7" y="27.9">FAN</text>
<text x="146.5" y="25.6">J2</text>
<text x="147.5" y="29.2">1</text>
<text x="159.5" y="27.7">R8</text>
<text x="183.4" y="24.1">PWM</text>
<text x="197.6" y="25.2">R4</text>
<text x="197.7" y="27.5">10k</text>
<text x="205" y="24.1">PWM</text>
<text x="219.2" y="25.2">R5</text>
<text x="219.3" y="27.5">10k</text>
<text x="226.6" y="24.1">PWM</text>
<text x="240.7" y="25.2">R6</text>
<text x="240.9" y="27.5">10k</text>
<text x="246.8" y="27.6">WS2812</text>
<text x="251.9" y="25.6">J4</text>
<text x="258.5" y="28.1">74AUP1G34</text>
<text x="262.4" y="25.8">U4</text>
<text x="120.3" y="30.9" transform="rotate(-90 120.3 30.9)">10k</text>
<text x="122.7" y="31.1" transform="rotate(-90 122.7 31.1)">R18</text>
<text x="159.5" y="35.3">R7</text>
<text x="159.6" y="30">10k</text>
<text x="197.6" y="32.8">R1</text>
<text x="197.6" y="35.1">0R</text>
<text x="219.2" y="32.8">R2</text>
<text x="219.2" y="35.1">0R</text>
<text x="240.7" y="32.8">R3</text>
<text x="240.7" y="35.1">0R</text>
<text x="120" y="36.6">C10</text>
<text x="120.2" y="38.9">100nF</text>
<text x="134.7" y="41.4">Q_NMOS_GDS</text>
<text x="144.7" y="39.1">Q4</text>
<text x="159.5" y="37.6">0R</text>
<text x="172.8" y="38.9">Q_NMOS_GDS</text>
<text x="182.8" y="36.6">Q1</text>
<text x="192.6" y="38.6">1 Q_NMOS_GDS</text>
<text x="204.3" y="36.6">Q2</text>
<text x="214.1" y="38.6">1 Q_NMOS_GDS</text>
<text x="225.9" y="36.6">Q3</text>
<text x="260.9" y="39.5">+5V</text>
<text x="115" y="46">GND</text>
<text x="186.1" y="47.2">GND</text>
<text x="207.7" y="47.2">GND</text>
<text x="229.3" y="47.2">GND</text>
<text x="253.4" y="42.2">GND</text>
<text x="148" y="49.8">GND</text>
<text x="240.1" y="53.7">+5V</text>
<text x="256.6" y="53.7">+5V</text>
<text x="154.5" y="55">+3V3</text>
<text x="132.9" y="65.1">+3V3</text>
<text x="245.3" y="63.2">U2</text>
<text x="253.4" y="65.8">Ferrite_Bead_Small</text>
<text x="259.7" y="63">R</text>
<text x="259.8" y="60.7">R9</text>
<text x="260.6" y="63.5">L1</text>
<text x="120.2" y="70.2">+3V3</text>
<text x="142.7" y="69.5">AREF</text>
<text x="155.6" y="68" transform="rotate(-90 155.6 68)">VCC</text>
<text x="158.1" y="69.3" transform="rotate(-90 158.1 69.3)">AVCC</text>
<text x="163.7" y="69.5">PB0</text>
<text x="233.4" y="70.7">BCLK</text>
<text x="240.7" y="68.5" transform="rotate(-90 240.7 68.5)">VDD</text>
<text x="243.2" y="68.5" transform="rotate(-90 243.2 68.5)">VDD</text>
<text x="245.4" y="69.5">OUTN</text>
<text x="257.2" y="68.3">Ferrite_Bead_Small</text>
<text x="264.4" y="66">L3</text>
<text x="280.4" y="68.9">J14</text>
<text x="280.9" y="71.2">Conn_01x02_Male</text>
<text x="124.6" y="77.2">TH1</text>
<text x="137.8" y="72.2">C11</text>
<text x="138" y="74.5">100nFADC6</text>
<text x="140" y="73.7">19</text>
<text x="142.7" y="77.1">ADC7</text>
<text x="163.7" y="72">PB1</text>
<text x="163.7" y="74.5">PB2</text>
<text x="163.7" y="77.1">PB3</text>
<text x="191.4" y="75.8">C14</text>
<text x="233.4" y="75.8">DIN</text>
<text x="233.4" y="73.3">LRCLK</text>
<text x="240.3" y="77.1">GAIN_SLOT</text>
<text x="241.7" y="74.5">SD_MODE</text>
<text x="245.5" y="72">OUTP</text>
<text x="272.4" y="77.2">C16</text>
<text x="277.5" y="74.7">C18</text>
<text x="277.7" y="77">220nF</text>
<text x="124.8" y="79.5">100k</text>
<text x="132.8" y="81.5">GND</text>
<text x="163.7" y="79.6">PB4</text>
<text x="163.7" y="82.2">PB5</text>
<text x="191" y="78.1">22pF</text>
<text x="200.2" y="82">GND</text>
<text x="223.6" y="82.9">+5V</text>
<text x="239.4" y="83.1" transform="rotate(-90 239.4 83.1)">GND</text>
<text x="241.9" y="83.1" transform="rotate(-90 241.9 83.1)">GND</text>
<text x="244.5" y="83.1" transform="rotate(-90 244.5 83.1)">GND</text>
<text x="272.6" y="79.5">220nF</text>
<text x="56.5" y="84.8">GND</text>
<text x="74.2" y="84.8">GND</text>
<text x="124" y="87.4">R21</text>
<text x="124.1" y="89.7">100k</text>
<text x="157.6" y="84.7">XTAL1/PB6</text>
<text x="157.6" y="87.2">XTAL2/PB7</text>
<text x="190.2" y="84.9">Y1</text>
<text x="190.4" y="87.2">Crystal</text>
<text x="200.2" y="89.6">GND</text>
<text x="224.2" y="89.9">C2</text>
<text x="231.7" y="89.9">C4</text>
<text x="245.8" y="86">MAX98357</text>
<text x="270" y="87.9">GND</text>
<text x="32.3" y="90.5">+3.3V</text>
<text x="66.6" y="90.5">+3.3V</text>
<text x="163.7" y="92.3">PC0</text>
<text x="163.7" y="94.9">PC1</text>
<text x="191.4" y="93.6">C15</text>
<text x="224.3" y="92.2">10uF</text>
<text x="232" y="92.2">100nF</text>
<text x="239.5" y="94.2">GND</text>
<text x="21.4" y="100.3">BUTTON1</text>
<text x="24.6" y="98">J7</text>
<text x="36.3" y="97.6">R11</text>
<text x="36.4" y="99.9">10k</text>
<text x="55.7" y="100.3">BUTTON3</text>
<text x="58.9" y="98">J9</text>
<text x="70.6" y="97.6">R13</text>
<text x="70.7" y="99.9">10k</text>
<text x="120.1" y="96.8">GND</text>
<text x="153.8" y="100">U1</text>
<text x="163.7" y="97.4">PC2</text>
<text x="163.7" y="99.9">PC3</text>
<text x="191" y="96.2">22pF</text>
<text x="223" y="101.8">GND</text>
<text x="240.1" y="99.4">+5V</text>
<text x="257.9" y="98.1">+5V</text>
<text x="37.4" y="105.2">C5</text>
<text x="37.7" y="107.5">100nF</text>
<text x="71.7" y="105.2">C7</text>
<text x="72" y="107.5">100nF</text>
<text x="118.9" y="107">+3V3</text>
<text x="125.3" y="107">+3V3</text>
<text x="157.3" y="107.6">RESET/PC6</text>
<text x="163.7" y="102.5">PC4</text>
<text x="163.7" y="105">PC5</text>
<text x="260.9" y="107.5">R</text>
<text x="261.1" y="105.2">R10</text>
<text x="108.8" y="113.4">+3V3</text>
<text x="163.7" y="112.6">PD0</text>
<text x="244" y="108.9">U3</text>
<text x="255.9" y="111.5">Ferrite_Bead_Small</text>
<text x="263.1" y="109.2">L2</text>
<text x="267" y="111.8">L4</text>
<text x="28.7" y="114.5">GND</text>
<text x="32.3" y="118.5">+3.3V</text>
<text x="62.9" y="114.5">GND</text>
<text x="66.6" y="117.2">+3.3V</text>
<text x="122.7" y="114.1">R16</text>
<text x="122.8" y="116.4">4k7</text>
<text x="129.1" y="114.1">R17</text>
<text x="129.1" y="116.4">4k7</text>
<text x="163.7" y="115.2">PD1</text>
<text x="163.7" y="117.7">PD2</text>
<text x="233.4" y="119">LRCLK</text>
<text x="233.4" y="116.5">BCLK</text>
<text x="240.7" y="114.2" transform="rotate(-90 240.7 114.2)">VDD</text>
<text x="243.2" y="114.2" transform="rotate(-90 243.2 114.2)">VDD</text>
<text x="245.4" y="115.2">OUTN</text>
<text x="245.5" y="117.7">OUTP</text>
<text x="259.7" y="114.1">Ferrite_Bead_Small</text>
<text x="277" y="114.3">2</text>
<text x="281.6" y="114.6">J15</text>
<text x="282.2" y="116.9">Conn_01x02_Male</text>
<text x="24.6" y="126">J8</text>
<text x="36.3" y="125.5">R12</text>
<text x="59.6" y="124.7">J10</text>
<text x="70.6" y="124.2">R14</text>
<text x="99.6" y="124.2">U5</text>
<text x="111.1" y="123.9" transform="rotate(-90 111.1 123.9)">VCC</text>
<text x="113.9" y="122.8">SDA</text>
<text x="114.1" y="125.3">SCL</text>
<text x="163.7" y="120.3">PD3</text>
<text x="163.7" y="122.8">PD4</text>
<text x="163.7" y="125.3">PD5</text>
<text x="200.2" y="125.5">R19</text>
<text x="233.4" y="121.5">DIN</text>
<text x="240.3" y="122.8">GAIN_SLOT</text>
<text x="241.7" y="120.3">SD_MODE</text>
<text x="275" y="123">C17</text>
<text x="275.2" y="125.3">220nF</text>
<text x="278.8" y="120.4">C19</text>
<text x="279" y="122.7">220nF</text>
<text x="21.4" y="128.3">BUTTON2</text>
<text x="36.4" y="127.8">10k</text>
<text x="56.9" y="127">BUTTON4</text>
<text x="70.7" y="126.5">10k</text>
<text x="71.7" y="131.8">C8</text>
<text x="91.8" y="126.5">24AA02-OT</text>
<text x="111.1" y="129.3" transform="rotate(-90 111.1 129.3)">GND</text>
<text x="163.7" y="127.9">PD6</text>
<text x="163.7" y="130.4">PD7</text>
<text x="200.3" y="127.8">220R</text>
<text x="222.3" y="129.9">+5V</text>
<text x="239.4" y="128.8" transform="rotate(-90 239.4 128.8)">GND</text>
<text x="241.9" y="128.8" transform="rotate(-90 241.9 128.8)">GND</text>
<text x="244.5" y="128.8" transform="rotate(-90 244.5 128.8)">GND</text>
<text x="37.4" y="133.1">C6</text>
<text x="37.7" y="135.4">100nF</text>
<text x="72" y="134.2">100nF</text>
<text x="108.7" y="137.4">GND</text>
<text x="120.1" y="133.6">GND</text>
<text x="155.6" y="134.4" transform="rotate(-90 155.6 134.4)">GND</text>
<text x="200.2" y="135.2">LED</text>
<text x="200.3" y="132.9">D1</text>
<text x="222.9" y="136.9">C1</text>
<text x="230.5" y="136.9">C3</text>
<text x="245.8" y="133">MAX98357</text>
<text x="271.2" y="133.6">GND</text>
<text x="28.7" y="142.5">GND+3V3</text>
<text x="64.2" y="141.2">GND</text>
<text x="134.4" y="138.1">ATmega328-AU</text>
<text x="153.1" y="142.5">GND</text>
<text x="196.3" y="142.5">GND</text>
<text x="223" y="139.2">10uF</text>
<text x="230.7" y="139.2">100nF</text>
<text x="239.5" y="139.9">GND</text>
<text x="36.3" y="149.6">R15</text>
<text x="97.7" y="148.8">J12</text>
<text x="100.4" y="146.4">+5V</text>
<text x="221.7" y="146.3">GND</text>
<text x="20.6" y="152.4">BUTTON_PWR</text>
<text x="25.3" y="150.1">J11</text>
<text x="36.4" y="151.9">10k</text>
<text x="138" y="152.7">+3V3</text>
<text x="37.4" y="157.2">C9</text>
<text x="37.7" y="159.6">100nF</text>
<text x="94.7" y="159.7" transform="rotate(-90 94.7 159.7)">External relay</text>
<text x="142.9" y="159.8">C12</text>
<text x="29.7" y="166.6">GND</text>
<text x="99.8" y="165.3">GND</text>
<text x="143.1" y="162.1">100nF</text>
<text x="137.9" y="171.7">GND</text>
<text x="157.5" y="175.6">+5V</text>
<text x="78.9" y="182.6">MK1</text>
<text x="79.1" y="185">M2.5</text>
<text x="90.3" y="182.6">MK3</text>
<text x="90.5" y="185">M2.5</text>
<text x="152" y="180.7">+12V</text>
<text x="164.7" y="180.6">J1</text>
<text x="164.8" y="183">Power</text>
<text x="78.9" y="187.7">MK2</text>
<text x="79.1" y="190">M2.5</text>
<text x="90.3" y="187.7">MK4</text>
<text x="90.5" y="190">M2.5</text>
<text x="155.7" y="190.7">GND</text>
</g>
<g font-size="1.8" fill="#0000c2">
<text x="260.3" y="21.6">LED Drivers</text>
<text x="221" y="52.1">I2S Amplifiers</text>
<text x="16.5" y="172.1">ID_SD and ID_SC PINS:</text>
<text x="16.5" y="174">These pins are reserved for HAT ID EEPROM.</text>
<text x="16.5" y="177.8">At boot time this I2C interface will be</text>
<text x="16.5" y="179.7">interrogated to look for an EEPROM</text>
<text x="76.2" y="179.1">Mounting Holes</text>
<text x="16.5" y="181.6">that identifes the attached board and</text>
<text x="16.5" y="183.5">allows automagic setup of the GPIOs</text>
<text x="16.5" y="185.4">(and optionally, Linux drivers).</text>
<text x="16.5" y="189.2">DO NOT USE these pins for anything other</text>
<text x="16.5" y="191.1">than attaching an I2C ID EEPROM. Leave</text>
<text x="16.5" y="193">unconnected if ID EEPROM not required.</text>
</g>
<g font-size="1.4" fill="#840000">
<text x="258.1" y="31.7">4</text>
<text x="268.2" y="31.7">2</text>
</g>
</svg>
